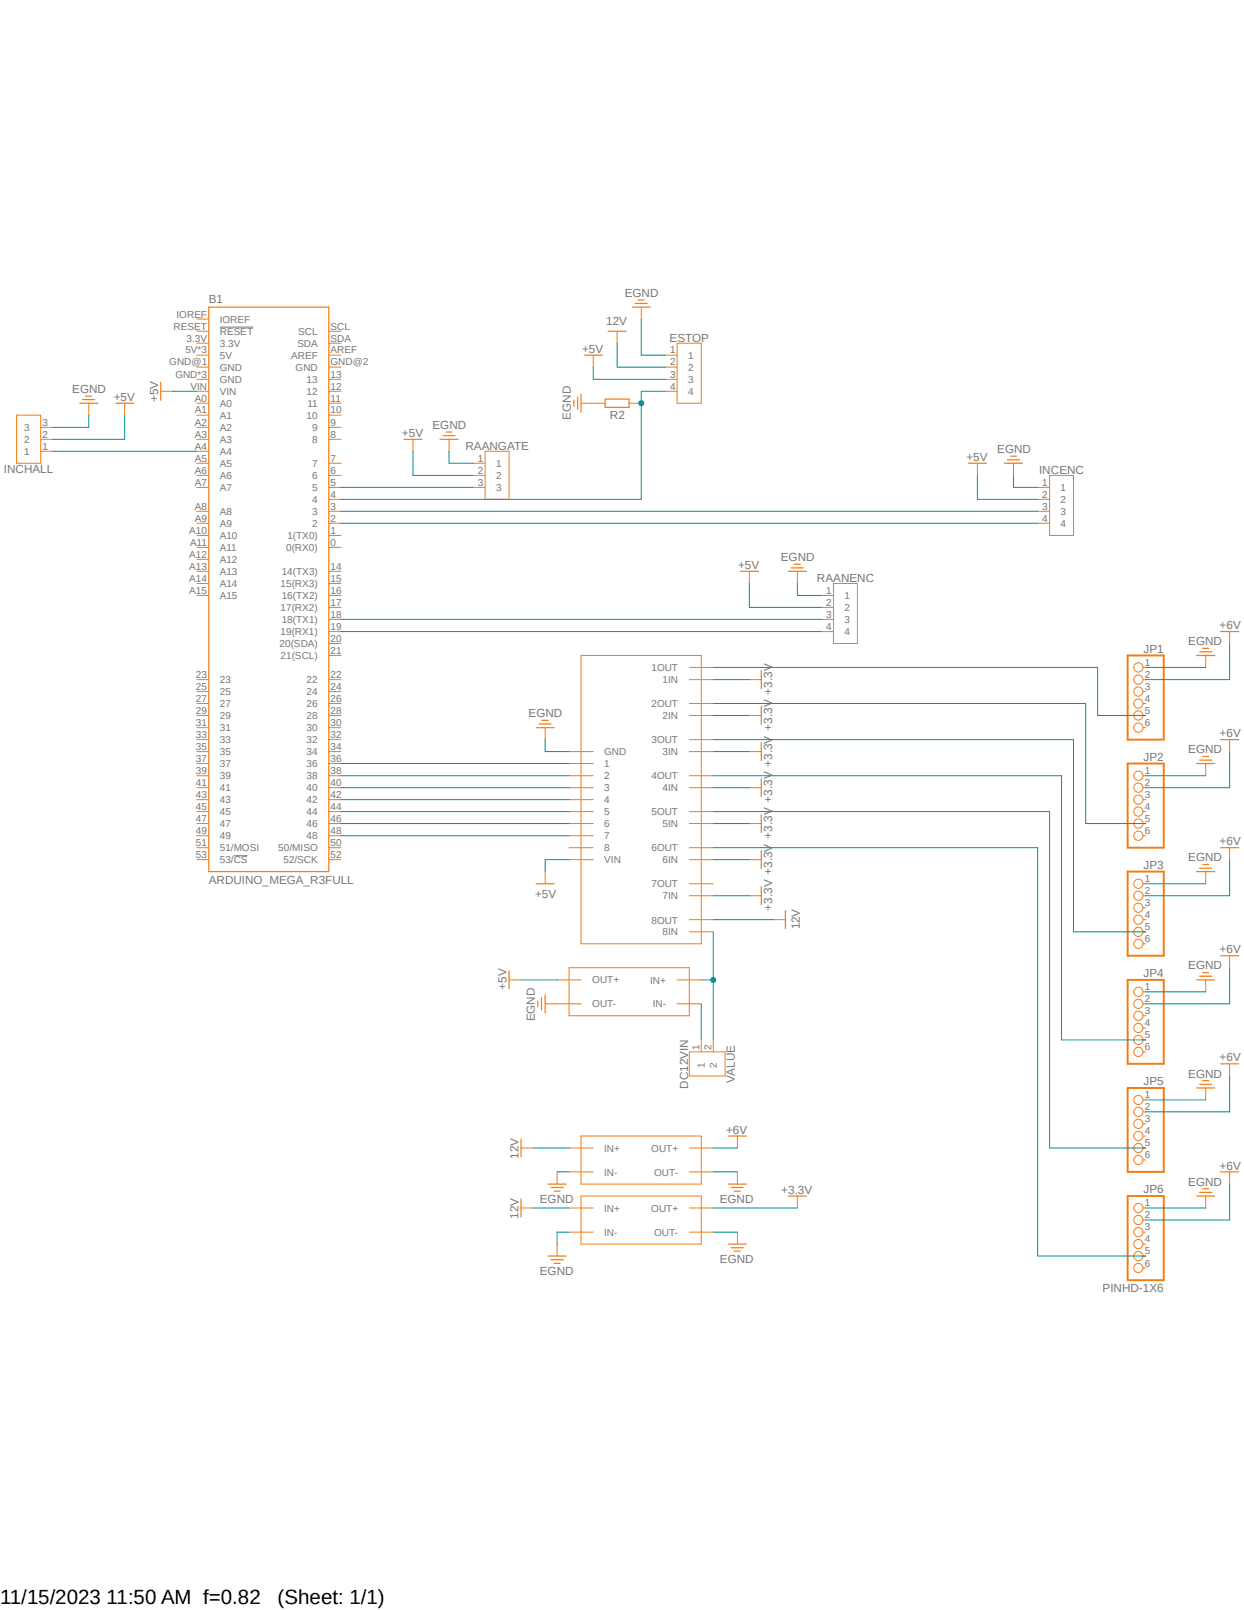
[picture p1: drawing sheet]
<svg xmlns="http://www.w3.org/2000/svg" width="216mm" height="279mm" viewBox="0 0 216 279" stroke-linecap="round" stroke-linejoin="round" font-family="sans-serif">
<path d="M0 49.6l215.9 175.2M215.9 49.6l-215.9 175.2" fill="none" stroke="#fff" stroke-width=".17"/>
<path d="M38.1 56.8h5.8M40.6 148.5h2.4" fill="none" stroke="#757575" stroke-width=".17"/>
<g fill="none" stroke="#f57c10" stroke-width=".21">
<path d="M36.2 53.3h20.9v98h-20.9zM105.5 57.5h3.2M109.7 53.3h3.2M110.2 52.7h2.1M110.7 52.1h1.1M13.8 70h3.2M14.4 69.3h2M14.9 68.7h1M20.1 70h3.1M27.9 66.3v3.2M70.1 76.2h3.1M76.4 76.2h3.1"/>
<path d="M76.9 75.6h2.1M77.4 75h1M99.6 69.5v1M100.2 68.9v2.1M100.8 68.4v3.1M101.4 61.6h3.1M105 69.3h4.2v1.4h-4.2zM174.8 79.8h2.2M175.4 79.2h1M128.5 99.1h3.1M136.8 99.1h3.2M137.3 98.6h2.1"/>
<path d="M137.8 97.9h1.1M168.1 80.4h3.1M174.3 80.4h3.2M132.1 116.4v3.1M207.7 113.7h3.1M208.2 113.1h2.1M208.7 112.5h1.1M211.8 109.6h3.2M93 126.3h3.2M93.6 125.6h2M94.1 125h1M132.1 122.6v3.1"/>
<path d="M132.1 128.9v3.1M132.1 135.1v3.2M207.7 132.5h3.1M208.2 131.9h2.1M208.7 131.3h1.1M211.8 128.4h3.2M93 153.4h3.2M132.1 141.4v3.1M132.1 147.6v3.1M132.1 153.9v3.1M136.3 158v3.2M207.7 151.3h3.1"/>
<path d="M208.2 150.7h2.1M208.7 150h1.1M211.8 147.1h3.2M88.3 168.5v3.1M93.3 173.7v1M94 173.1v2.2M94.6 172.6v3.2M207.7 170.1h3.1M208.2 169.4h2.1M208.7 168.8h1.1M211.8 165.9h3.2M90.4 197.7v3.1"/>
<path d="M126.4 197.1h3.1M207.7 188.8h3.1M208.2 188.2h2.1M208.7 187.5h1.1M211.8 184.6h3.2M90.4 208.1v3.1M95.1 218h3.2M95.1 205.5h3.2M95.6 218.6h2.1M95.6 206.1h2.1M96.2 219.2h1M96.2 206.7h1"/>
<path d="M126.4 205.5h3.1M126.4 215.9h3.1M126.9 206.1h2.1M126.9 216.5h2.1M127.4 206.7h1.1M127.4 217.1h1.1M136.8 207.6h3.2M207.7 207.6h3.1M208.2 206.9h2.1M208.7 206.3h1.1M211.8 203.4h3.2"/>
</g>
<g fill="none" stroke="#f57c10" stroke-width=".17">
<path d="M34.2 57.5h2M34.2 59.6h2M34.2 55.4h2M57.1 57.5h2.1M57.1 59.6h2.1M107.1 57.5v2.1M111.3 53.3v2.1M117.5 59.6h4.2v10.4h-4.2zM2.9 72.1h4.2v8.3h-4.2zM7.1 74.2h2M7.1 76.2h2M7.1 78.3h2"/>
<path d="M15.4 70v2.1M21.6 70v2.1M27.9 67.9h2.1M34.2 61.6h2M34.2 70h2M34.2 72.1h2M34.2 74.2h2M34.2 76.2h2M34.2 78.3h2M34.2 67.9h2M34.2 65.8h2M34.2 63.7h2"/>
<path d="M57.1 61.6h2.1M57.1 70h2.1M57.1 72.1h2.1M57.1 74.2h2.1M57.1 76.2h2.1M57.1 67.9h2.1M57.1 65.8h2.1M57.1 63.7h2.1M71.7 76.2v2.1M77.9 76.2v2.1M84.2 78.3h4.1v8.4h-4.1zM100.8 70h4.2"/>
<path d="M103 61.6v2.1M109.2 70h2.1M115.4 61.6h2.1M115.4 67.9h2.1M115.4 65.8h2.1M115.4 63.7h2.1M34.2 80.4h2M34.2 82.5h2M34.2 84.6h2M34.2 88.7h2M34.2 90.8h2M34.2 92.9h2"/>
<path d="M34.2 95h2M34.2 97.1h2M34.2 99.1h2M57.1 80.4h2.1M57.1 82.5h2.1M57.1 84.6h2.1M57.1 88.7h2.1M57.1 90.8h2.1M57.1 92.9h2.1M57.1 95h2.1M57.1 99.1h2.1M57.1 86.7h2.1"/>
<path d="M82.1 80.4h2.1M82.1 82.5h2.1M82.1 84.6h2.1M130 99.1v2.2M138.4 99.1v2.2M169.6 80.4v2.1M175.9 80.4v2.1M180.1 84.6h2.1M180.1 88.7h2.1M180.1 90.8h2.1M180.1 86.7h2.1M182.2 82.5h4.1v10.4h-4.1z"/>
<path d="M34.2 101.3h2M34.2 103.3h2M34.2 117.9h2M57.1 101.3h2.1M57.1 103.3h2.1M57.1 105.4h2.1M57.1 107.5h2.1M57.1 117.9h2.1M57.1 113.7h2.1M57.1 111.7h2.1M57.1 109.6h2.1M100.8 113.7h20.9v50.1h-20.9z"/>
<path d="M119.6 117.9h4.2M119.6 115.8h4.2M130 117.9h2.1M142.5 103.3h2.2M142.5 105.4h2.2M142.5 107.5h2.2M142.5 109.6h2.2M144.7 101.3h4.1v10.4h-4.1zM198.4 117.9h.4M198.4 115.8h.4M209.3 113.7v2.1M213.4 109.6v2.1"/>
<path d="M34.2 120h2M34.2 122.1h2M34.2 124.2h2M34.2 126.3h2M34.2 128.4h2M34.2 130.4h2M34.2 132.5h2M34.2 134.6h2M34.2 136.7h2M34.2 138.8h2M57.1 120h2.1M57.1 122.1h2.1"/>
<path d="M57.1 124.2h2.1M57.1 126.3h2.1M57.1 128.4h2.1M57.1 130.4h2.1M57.1 132.5h2.1M57.1 134.6h2.1M57.1 136.7h2.1M57.1 138.8h2.1M94.6 126.3v2.1M98.8 130.4h4.2M98.8 132.5h4.2M98.8 134.6h4.2"/>
<path d="M98.8 136.7h4.2M98.8 138.8h4.2M119.6 122.1h4.2M119.6 124.2h4.2M119.6 128.4h4.2M119.6 130.4h4.2M119.6 134.6h4.2M119.6 136.7h4.2M130 124.2h2.1M130 130.4h2.1M130 136.7h2.1M198.4 120h.4"/>
<path d="M198.4 122.1h.4M198.4 124.2h.4M198.4 126.3h.4M198.4 134.6h.4M198.4 136.7h.4M198.4 138.8h.4M209.3 132.5v2.1M213.4 128.4v2M34.2 140.8h2M34.2 142.9h2M34.2 145h2M34.2 149.2h2"/>
<path d="M34.2 147.1h2M57.1 140.8h2.1M57.1 142.9h2.1M57.1 145h2.1M57.1 149.2h2.1M57.1 147.1h2.1M94.6 151.3v2.1M98.8 140.8h4.2M98.8 142.9h4.2M98.8 145h4.2M98.8 149.2h4.2M98.8 147.1h4.2"/>
<path d="M119.6 140.8h4.2M119.6 142.9h4.2M119.6 149.2h4.2M119.6 147.1h4.2M119.6 159.6h4.2M119.6 155.4h4.2M119.6 153.4h4.2M130 142.9h2.1M130 149.2h2.1M130 155.4h2.1M134.2 159.6h2.1M198.4 140.8h.4"/>
<path d="M198.4 142.9h.4M198.4 145h.4M198.4 159.6h.4M198.4 155.4h.4M198.4 153.4h.4M198.4 157.5h.4M209.3 151.3v2.1M213.4 147.1v2.1M88.3 170.1h2.1M94.6 174.2h6.2M96.7 170.1h4.1M98.8 167.9h20.8v8.4h-20.8z"/>
<path d="M117.5 170.1h4.2M117.5 174.2h4.2M119.6 161.7h4.2M198.4 174.2h.4M198.4 176.3h.4M198.4 163.8h.4M198.4 161.7h.4M198.4 172.1h.4M198.4 178.4h.4M209.3 170.1v2M213.4 165.9v2M90.4 199.2h2.1"/>
<path d="M98.8 199.2h4.2M100.8 197.1h20.9v8.4h-20.9zM119.6 182.5h6.3v4.2h-6.3zM119.6 199.2h4.2M121.7 180.5v2M123.8 180.5v2M128 197.1v2.1M198.4 182.5h.4M198.4 199.2h.4M198.4 197.1h.4M198.4 180.5h.4M198.4 190.9h.4"/>
<path d="M198.4 193h.4M198.4 195h.4M209.3 188.8v2.1M213.4 184.6v2.1M90.4 209.6h2.1M96.7 203.4v2.1M96.7 215.9v2.1M98.8 209.6h4.2M98.8 213.8h4.2M98.8 203.4h4.2M100.8 207.6h20.9v8.3h-20.9zM119.6 209.6h4.2"/>
<path d="M119.6 213.8h4.2M119.6 203.4h4.2M128 203.4v2.1M128 213.8v2.1M138.4 207.6v2M198.4 209.6h.4M198.4 213.8h.4M198.4 215.9h.4M198.4 201.3h.4M198.4 211.7h.4M198.4 218h.4M209.3 207.6v2"/>
<path d="M213.4 203.4v2.1M198.4 220h.4"/>
<circle cx="197.6" cy="115.8" r=".8"/>
<circle cx="197.6" cy="117.9" r=".8"/>
<circle cx="197.6" cy="120" r=".8"/>
<circle cx="197.6" cy="136.7" r=".8"/>
<circle cx="197.6" cy="126.3" r=".8"/>
<circle cx="197.6" cy="122.1" r=".8"/>
<circle cx="197.6" cy="134.6" r=".8"/>
<circle cx="197.6" cy="138.8" r=".8"/>
<circle cx="197.6" cy="124.2" r=".8"/>
<circle cx="197.6" cy="155.5" r=".8"/>
<circle cx="197.6" cy="142.9" r=".8"/>
<circle cx="197.6" cy="159.6" r=".8"/>
<circle cx="197.6" cy="145" r=".8"/>
<circle cx="197.6" cy="140.8" r=".8"/>
<circle cx="197.6" cy="153.4" r=".8"/>
<circle cx="197.6" cy="157.5" r=".8"/>
<circle cx="197.6" cy="174.2" r=".8"/>
<circle cx="197.6" cy="163.8" r=".8"/>
<circle cx="197.6" cy="172.1" r=".8"/>
<circle cx="197.6" cy="176.3" r=".8"/>
<circle cx="197.6" cy="178.4" r=".8"/>
<circle cx="197.6" cy="161.7" r=".8"/>
<circle cx="197.6" cy="190.9" r=".8"/>
<circle cx="197.6" cy="180.5" r=".8"/>
<circle cx="197.6" cy="182.5" r=".8"/>
<circle cx="197.6" cy="195" r=".8"/>
<circle cx="197.6" cy="193" r=".8"/>
<circle cx="197.6" cy="197.1" r=".8"/>
<circle cx="197.6" cy="199.2" r=".8"/>
<circle cx="197.6" cy="218" r=".8"/>
<circle cx="197.6" cy="213.8" r=".8"/>
<circle cx="197.6" cy="201.3" r=".8"/>
<circle cx="197.6" cy="211.7" r=".8"/>
<circle cx="197.6" cy="209.6" r=".8"/>
<circle cx="197.6" cy="215.9" r=".8"/>
<circle cx="197.6" cy="220.1" r=".8"/>
</g>
<path d="M195.7 113.7h6.3v14.7h-6.3zM195.7 132.5h6.3v14.6h-6.3zM195.7 151.3h6.3v14.6h-6.3zM195.7 170.1h6.3v14.5h-6.3zM195.7 188.8h6.3v14.6h-6.3zM195.7 207.6h6.3v14.6h-6.3z" fill="none" stroke="#f57c10" stroke-width=".34"/>
<g fill="none" stroke="#009292" stroke-width=".17">
<path d="M111.3 55.4v6.2h4.1M9.1 78.3h25.1M15.4 72.1v2.1h-6.3M77.9 78.3v2.1h4.2M115.4 67.9h-4.1v18.8h-52.1M59.2 84.6h22.9M175.9 82.5v2.1h4.2M59.2 109.6h83.3M138.4 101.3v2h4.1M198.8 115.8h10.5M94.6 128.4v2h4.2M198.8 134.6h10.5"/>
<path d="M198.8 153.4h10.5M198.8 172.1h10.5M198.8 190.9h10.5M96.7 203.4h2.1M98.8 213.8h-2.1v2.1M123.8 203.4h4.2M123.8 213.8h4.2M198.8 209.6h10.5"/>
</g>
<circle cx="111.3" cy="70" r=".43" fill="#009292"/>
<g fill="none" stroke="#009292" stroke-width=".17">
<path d="M121.7 170.1h2.1M123.8 161.7v18.8"/>
<circle cx="111.3" cy="70" r=".43"/>
</g>
<circle cx="123.8" cy="170.1" r=".43" fill="#009292"/>
<g fill="none" stroke="#009292" stroke-width=".17">
<path d="M107.1 59.6v4.1h8.3M21.6 72.1v4.1h-12.5M30 67.9h4.2M71.7 78.3v4.2h10.4M103 63.7v2.1h12.4M59.2 88.7h120.9M59.2 90.8h120.9M169.6 82.5v4.2h10.5M59.2 107.5h83.3M123.8 117.9h6.2M123.8 115.8h66.7v8.4h8.3M130 101.3v4.1h12.5"/>
<path d="M213.4 111.7v6.2h-14.6M59.2 136.7h39.6M59.2 132.5h39.6M59.2 134.6h39.6M59.2 138.8h39.6M123.8 136.7h6.2M123.8 124.2h6.2M123.8 130.4h6.2M123.8 122.1h64.6v20.8h10.4M123.8 134.6h60.4v45.9h14.6M123.8 128.4h62.5v33.3h12.5M213.4 130.4v6.3h-14.6"/>
<path d="M59.2 142.9h39.6M59.2 140.8h39.6M59.2 145h39.6M98.8 149.2h-4.2v2.1M123.8 149.2h6.2M123.8 140.8h58.4v58.4h16.6M123.8 155.4h6.2M123.8 159.6h10.4M123.8 142.9h6.2M123.8 147.1h56.3v70.9h18.7M213.4 149.2v6.2h-14.6M90.4 170.1h6.3"/>
<path d="M121.7 174.2v6.3M213.4 167.9v6.3h-14.6M92.5 199.2h6.3M123.8 199.2h4.2M213.4 186.7v6.3h-14.6M92.5 209.6h6.3M123.8 209.6h14.6M213.4 205.5v6.2h-14.6"/>
<circle cx="123.8" cy="170.1" r=".43"/>
</g>
<g font-size="3.6">
<text x="0" y="278.4">11/15/2023 11:50 AM f=0.82</text>
<text x="48.2" y="278.4">(Sheet: 1/1)</text>
</g>
<g font-size="2" fill="#757575">
<text x="36.2" y="52.7">B1</text>
<text x="108.4" y="51.5">EGND</text>
<text x="105.2" y="56.4">12V</text>
<text x="116.2" y="59.4">ESTOP</text>
<text x="101" y="61.2">+5V</text>
<text x="12.5" y="68.2">EGND</text>
<text x="19.7" y="69.6">+5V</text>
<text x="27.5" y="69.8" transform="rotate(-90 27.5 69.8)">+5V</text>
<text x="69.8" y="75.8">+5V</text>
<text x="75.1" y="74.5">EGND</text>
<text x="99.1" y="72.9" transform="rotate(-90 99.1 72.9)">EGND</text>
<text x="105.8" y="72.8">R2</text>
<text x=".7" y="82">INCHALL</text>
<text x="80.8" y="78.1">RAANGATE</text>
<text x="167.7" y="80">+5V</text>
<text x="173.1" y="78.6">EGND</text>
<text x="180.3" y="82.3">INCENC</text>
<text x="128.1" y="98.8">+5V</text>
<text x="135.5" y="97.4">EGND</text>
<text x="141.8" y="101.1">RAANENC</text>
<text x="198.5" y="113.2">JP1</text>
<text x="206.2" y="112">EGND</text>
<text x="211.7" y="109.2">+6V</text>
<text x="91.7" y="124.5">EGND</text>
<text x="198.5" y="132">JP2</text>
<text x="206.2" y="130.7">EGND</text>
<text x="211.7" y="127.9">+6V</text>
<text x="206.2" y="149.5">EGND</text>
<text x="211.7" y="146.7">+6V</text>
<text x="36.2" y="153.4">ARDUINO_MEGA_R3FULL</text>
<text x="92.9" y="155.9">+5V</text>
<text x="198.5" y="150.8">JP3</text>
<text x="134" y="158" transform="rotate(-90 134 158)">+3.3V +3.3V +3.3V +3.3V +3.3V +3.3V +3.3V</text>
<text x="138.8" y="161.3" transform="rotate(-90 138.8 161.3)">12V</text>
<text x="211.7" y="165.4">+6V</text>
<text x="87.9" y="171.8" transform="rotate(-90 87.9 171.8)">+5V</text>
<text x="198.5" y="169.5">JP4</text>
<text x="206.2" y="168.2">EGND</text>
<text x="92.8" y="177.3" transform="rotate(-90 92.8 177.3)">EGND</text>
<text x="211.7" y="184.2">+6V</text>
<text x="119.4" y="188.9" transform="rotate(-90 119.4 188.9)">DC12VIN</text>
<text x="127.5" y="187.9" transform="rotate(-90 127.5 187.9)">VALUE</text>
<text x="198.5" y="188.3">JP5</text>
<text x="206.2" y="187">EGND</text>
<text x="126" y="196.7">+6V</text>
<text x="90" y="201.1" transform="rotate(-90 90 201.1)">12V</text>
<text x="211.7" y="203">+6V</text>
<text x="93.7" y="208.7">EGND</text>
<text x="124.9" y="208.7">EGND</text>
<text x="135.6" y="207.1">+3.3V</text>
<text x="198.5" y="207.1">JP6</text>
<text x="206.2" y="205.8">EGND</text>
<text x="90" y="211.5" transform="rotate(-90 90 211.5)">12V</text>
<text x="93.7" y="221.2">EGND</text>
<text x="124.9" y="219.1">EGND</text>
<text x="191.4" y="224.2">PINHD-1X6</text>
</g>
<g font-size="1.7" fill="#757575">
<text x="30.1" y="57.2">RESET</text>
<text x="30.6" y="55.1">IOREF</text>
<text x="32.4" y="59.3">3.3V</text>
<text x="38.1" y="58.1">RESET</text>
<text x="38.1" y="56">IOREF</text>
<text x="51.8" y="58.1">SCL</text>
<text x="57.4" y="59.3">SDA</text>
<text x="57.4" y="57.2">SCL</text>
<text x="29.4" y="63.4">GND@1</text>
<text x="30.4" y="65.5">GND*3</text>
<text x="32.2" y="61.3">5V*3</text>
<text x="38.1" y="62.3">5V</text>
<text x="38.1" y="60.2">3.3V</text>
<text x="38.1" y="64.3">GND</text>
<text x="50.5" y="62.3">AREF</text>
<text x="51.3" y="64.4">GND</text>
<text x="51.6" y="60.2">SDA</text>
<text x="57.4" y="65.5">13</text>
<text x="57.4" y="61.3">AREF</text>
<text x="57.4" y="63.4">GND@2</text>
<text x="116.3" y="61.3">1</text>
<text x="116.3" y="63.4">2</text>
<text x="116.3" y="65.5">3</text>
<text x="119.5" y="62.3">1</text>
<text x="119.5" y="64.3">2</text>
<text x="33.1" y="67.6">VIN</text>
<text x="33.8" y="69.7">A0</text>
<text x="33.8" y="71.8">A1</text>
<text x="38.1" y="70.6">A0</text>
<text x="38.1" y="66.4">GND</text>
<text x="38.1" y="68.5">VIN</text>
<text x="53.2" y="68.5">12</text>
<text x="53.2" y="66.5">13</text>
<text x="53.3" y="70.6">11</text>
<text x="57.4" y="71.8">10</text>
<text x="57.4" y="69.7">11</text>
<text x="57.4" y="67.6">12</text>
<text x="116.3" y="67.6">4</text>
<text x="119.5" y="66.4">3</text>
<text x="119.5" y="68.5">4</text>
<text x="4.2" y="76.9">2</text>
<text x="4.2" y="74.8">3</text>
<text x="7.4" y="75.9">2</text>
<text x="7.4" y="73.9">3</text>
<text x="33.8" y="73.9">A2</text>
<text x="33.8" y="75.9">A3</text>
<text x="38.1" y="72.7">A1</text>
<text x="38.1" y="74.8">A2</text>
<text x="38.1" y="76.9">A3</text>
<text x="53.2" y="72.7">10</text>
<text x="54.2" y="76.9">8</text>
<text x="54.2" y="74.8">9</text>
<text x="57.4" y="75.9">8</text>
<text x="57.4" y="73.9">9</text>
<text x="4.2" y="78.9">1</text>
<text x="7.4" y="78">1</text>
<text x="33.8" y="78">A4</text>
<text x="33.8" y="80.1">A5</text>
<text x="33.8" y="82.2">A6</text>
<text x="38.1" y="78.9">A4</text>
<text x="38.1" y="81">A5</text>
<text x="38.1" y="83.1">A6</text>
<text x="54.2" y="83.1">6</text>
<text x="54.2" y="81.1">7</text>
<text x="57.4" y="82.2">6</text>
<text x="57.4" y="80.1">7</text>
<text x="82.9" y="80.1">1</text>
<text x="82.9" y="82.2">2</text>
<text x="86.1" y="81">1</text>
<text x="86.1" y="83.1">2</text>
<text x="33.8" y="84.3">A7</text>
<text x="33.8" y="88.4">A8</text>
<text x="38.1" y="85.2">A7</text>
<text x="38.1" y="89.4">A8</text>
<text x="54.2" y="89.4">3</text>
<text x="54.2" y="87.3">4</text>
<text x="54.2" y="85.2">5</text>
<text x="57.4" y="88.4">3</text>
<text x="57.4" y="86.4">4</text>
<text x="57.4" y="84.3">5</text>
<text x="82.9" y="84.3">3</text>
<text x="86.1" y="85.2">3</text>
<text x="180.9" y="84.3">1</text>
<text x="180.9" y="86.4">2</text>
<text x="180.9" y="88.4">3</text>
<text x="184.1" y="85.2">1</text>
<text x="184.1" y="87.3">2</text>
<text x="184.1" y="89.4">3</text>
<text x="32.8" y="92.6">A10</text>
<text x="33" y="94.7">A11</text>
<text x="33.8" y="90.5">A9</text>
<text x="38.1" y="91.4">A9</text>
<text x="38.1" y="93.6">A10</text>
<text x="38.1" y="95.6">A11</text>
<text x="49.7" y="95.6">0(RX0)</text>
<text x="49.9" y="93.6">1(TX0)</text>
<text x="54.2" y="91.5">2</text>
<text x="57.4" y="92.6">1</text>
<text x="57.4" y="90.5">2</text>
<text x="57.4" y="94.7">0</text>
<text x="180.9" y="90.5">4</text>
<text x="184.1" y="91.4">4</text>
<text x="32.8" y="96.8">A12</text>
<text x="32.8" y="98.9">A13</text>
<text x="32.8" y="101">A14</text>
<text x="38.1" y="97.7">A12</text>
<text x="38.1" y="99.8">A13</text>
<text x="38.1" y="101.9">A14</text>
<text x="48.7" y="101.9">15(RX3)</text>
<text x="48.9" y="99.8">14(TX3)</text>
<text x="57.4" y="101">15</text>
<text x="57.4" y="98.9">14</text>
<text x="32.8" y="103">A15</text>
<text x="38.1" y="104">A15</text>
<text x="48.7" y="106">17(RX2)</text>
<text x="48.9" y="104">16(TX2)</text>
<text x="57.4" y="103">16</text>
<text x="57.4" y="105.1">17</text>
<text x="57.4" y="107.2">18</text>
<text x="143.4" y="103">1</text>
<text x="143.4" y="105.1">2</text>
<text x="143.4" y="107.2">3</text>
<text x="146.6" y="104">1</text>
<text x="146.6" y="106">2</text>
<text x="48.5" y="112.3">20(SDA)</text>
<text x="48.7" y="110.2">19(RX1)</text>
<text x="48.9" y="108.2">18(TX1)</text>
<text x="57.4" y="113.4">21</text>
<text x="57.4" y="111.4">20</text>
<text x="57.4" y="109.3">19</text>
<text x="143.4" y="109.3">4</text>
<text x="146.6" y="108.1">3</text>
<text x="146.6" y="110.2">4</text>
<text x="34" y="117.6">23</text>
<text x="34" y="119.7">25</text>
<text x="38.1" y="118.5">23</text>
<text x="48.7" y="114.4">21(SCL)</text>
<text x="53.2" y="118.6">22</text>
<text x="57.4" y="117.6">22</text>
<text x="57.4" y="119.7">24</text>
<text x="113.1" y="116.5">1OUT</text>
<text x="115" y="118.6">1IN</text>
<text x="198.7" y="115.5">1</text>
<text x="198.7" y="117.6">2</text>
<text x="198.7" y="119.7">3</text>
<text x="34" y="121.8">27</text>
<text x="34" y="123.9">29</text>
<text x="34" y="126">31</text>
<text x="38.1" y="120.6">25</text>
<text x="38.1" y="122.7">27</text>
<text x="38.1" y="124.8">29</text>
<text x="53.2" y="120.6">24</text>
<text x="53.2" y="122.7">26</text>
<text x="53.2" y="124.8">28</text>
<text x="57.4" y="121.8">26</text>
<text x="57.4" y="123.9">28</text>
<text x="57.4" y="126">30</text>
<text x="113.1" y="122.7">2OUT</text>
<text x="115" y="124.8">2IN</text>
<text x="198.7" y="121.8">4</text>
<text x="198.7" y="123.9">5</text>
<text x="198.7" y="126">6</text>
<text x="34" y="128.1">33</text>
<text x="34" y="130.1">35</text>
<text x="38.1" y="126.9">31</text>
<text x="38.1" y="129">33</text>
<text x="38.1" y="131.1">35</text>
<text x="53.2" y="126.9">30</text>
<text x="53.2" y="129">32</text>
<text x="53.2" y="131.1">34</text>
<text x="57.4" y="128.1">32</text>
<text x="57.4" y="130.1">34</text>
<text x="104.9" y="131.1">GND</text>
<text x="113.1" y="129">3OUT</text>
<text x="115" y="131.1">3IN</text>
<text x="34" y="132.2">37</text>
<text x="34" y="134.3">39</text>
<text x="34" y="136.4">41</text>
<text x="38.1" y="133.1">37</text>
<text x="38.1" y="135.2">39</text>
<text x="38.1" y="137.3">41</text>
<text x="53.2" y="133.2">36</text>
<text x="53.2" y="135.3">38</text>
<text x="53.2" y="137.3">40</text>
<text x="57.4" y="132.2">36</text>
<text x="57.4" y="134.3">38</text>
<text x="57.4" y="136.4">40</text>
<text x="104.9" y="133.1">1</text>
<text x="104.9" y="135.2">2</text>
<text x="104.9" y="137.3">3</text>
<text x="113.1" y="135.3">4OUT</text>
<text x="115" y="137.3">4IN</text>
<text x="198.7" y="134.3">1</text>
<text x="198.7" y="136.4">2</text>
<text x="34" y="138.5">43</text>
<text x="34" y="140.5">45</text>
<text x="34" y="142.7">47</text>
<text x="38.1" y="139.4">43</text>
<text x="38.1" y="141.5">45</text>
<text x="38.1" y="143.5">47</text>
<text x="53.2" y="139.4">42</text>
<text x="53.2" y="141.5">44</text>
<text x="53.2" y="143.6">46</text>
<text x="57.4" y="138.5">42</text>
<text x="57.4" y="140.5">44</text>
<text x="57.4" y="142.7">46</text>
<text x="104.9" y="139.4">4</text>
<text x="104.9" y="141.5">5</text>
<text x="104.9" y="143.5">6</text>
<text x="113.1" y="141.5">5OUT</text>
<text x="115" y="143.6">5IN</text>
<text x="198.7" y="138.5">3</text>
<text x="198.7" y="140.5">4</text>
<text x="198.7" y="142.7">5</text>
<text x="34" y="148.9">53</text>
<text x="34" y="146.8">51</text>
<text x="34" y="144.7">49</text>
<text x="38.1" y="149.8">53/CS</text>
<text x="38.1" y="147.7">51/MOSI</text>
<text x="38.1" y="145.7">49</text>
<text x="48.3" y="147.7">50/MISO</text>
<text x="49.2" y="149.8">52/SCK</text>
<text x="53.2" y="145.7">48</text>
<text x="57.4" y="144.7">48</text>
<text x="57.4" y="148.9">52</text>
<text x="57.4" y="146.8">50</text>
<text x="104.9" y="145.7">7</text>
<text x="104.9" y="147.7">8</text>
<text x="104.9" y="149.8">VIN</text>
<text x="113.1" y="147.7">6OUT</text>
<text x="115" y="149.8">6IN</text>
<text x="198.7" y="144.7">6</text>
<text x="113.1" y="154">7OUT</text>
<text x="198.7" y="153.1">1</text>
<text x="198.7" y="155.1">2</text>
<text x="113.1" y="160.3">8OUT</text>
<text x="115" y="156.1">7IN</text>
<text x="198.7" y="157.2">3</text>
<text x="198.7" y="159.3">4</text>
<text x="198.7" y="161.4">5</text>
<text x="115" y="162.3">8IN</text>
<text x="198.7" y="163.5">6</text>
<text x="102.8" y="170.6">OUT+</text>
<text x="112.9" y="170.7">IN+</text>
<text x="198.7" y="171.8">1</text>
<text x="198.7" y="173.9">2</text>
<text x="102.8" y="174.8">OUT-</text>
<text x="113.3" y="174.8">IN-</text>
<text x="198.7" y="176">3</text>
<text x="198.7" y="178.1">4</text>
<text x="121.4" y="182.2" transform="rotate(-90 121.4 182.2)">1</text>
<text x="122.3" y="185.4" transform="rotate(-90 122.3 185.4)">1</text>
<text x="123.5" y="182.2" transform="rotate(-90 123.5 182.2)">2</text>
<text x="124.4" y="185.4" transform="rotate(-90 124.4 185.4)">2</text>
<text x="198.7" y="180.2">5</text>
<text x="198.7" y="182.2">6</text>
<text x="198.7" y="190.6">1</text>
<text x="198.7" y="192.7">2</text>
<text x="198.7" y="194.8">3</text>
<text x="198.7" y="196.8">4</text>
<text x="104.9" y="199.9">IN+</text>
<text x="104.9" y="204">IN-</text>
<text x="113" y="199.9">OUT+</text>
<text x="198.7" y="198.9">5</text>
<text x="198.7" y="201">6</text>
<text x="113.5" y="204">OUT-</text>
<text x="198.7" y="209.3">1</text>
<text x="104.9" y="210.3">IN+</text>
<text x="104.9" y="214.4">IN-</text>
<text x="113" y="210.3">OUT+</text>
<text x="113.5" y="214.5">OUT-</text>
<text x="198.7" y="211.4">2</text>
<text x="198.7" y="213.5">3</text>
<text x="198.7" y="215.6">4</text>
<text x="198.7" y="217.7">5</text>
<text x="198.7" y="219.8">6</text>
</g>
</svg>
